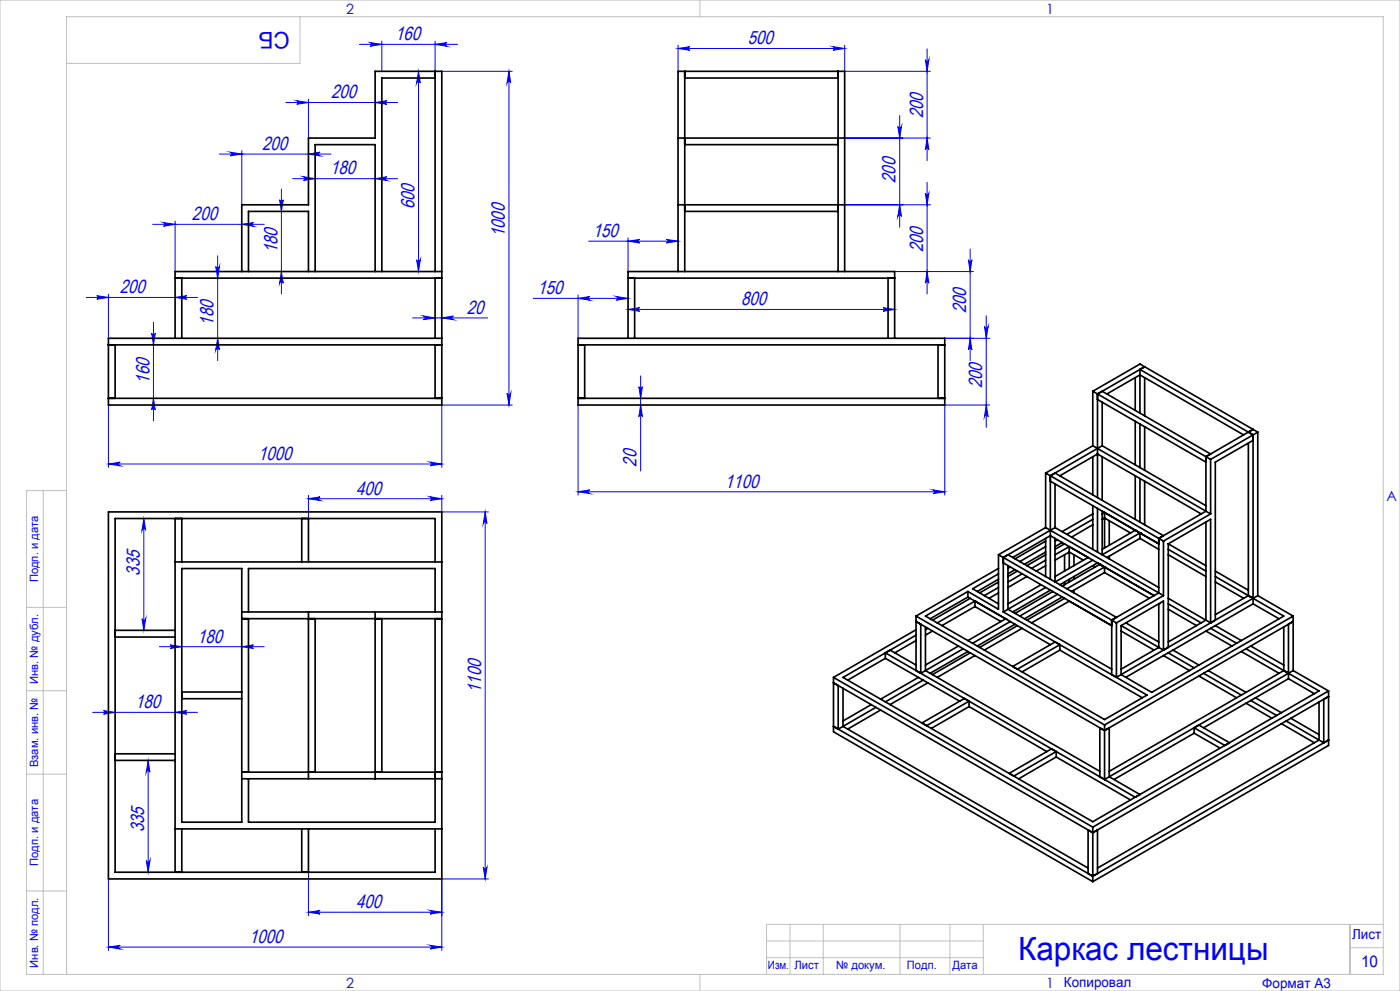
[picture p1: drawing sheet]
<svg xmlns="http://www.w3.org/2000/svg" width="420mm" height="297mm" viewBox="0 0 420 297" stroke-linecap="round" stroke-linejoin="round" font-family="sans-serif">
<g fill="none" stroke="#00f" stroke-width=".3">
<path d="M107.8 13.3h29.5M111.1 12.8l3.4 .5-3.4 .6a.55 .55 0 0 0 .5-.6 .55 .55 0 0 0-.5-.5zM114.5 12.3v9.1M130.5 13.3l3.6-.5a.55 .55 0 0 0-.6 .5 .55 .55 0 0 0 .6 .6zM130.5 12.3v9.1M203.4 14.5l3.5-.5a.53 .53 0 0 0-.5 .5 .53 .53 0 0 0 .5 .6zM203.4 13.5v7.9M203.4 14.5h50M249.9 14l3.5 .5-3.5 .6a.53 .53 0 0 0 .5-.6 .53 .53 0 0 0-.5-.5zM253.4 13.5v7.9h25.7M277.6 17.9a.53 .53 0 0 0 .5 .5 .53 .53 0 0 0 .6-.5l-.6 3.5zM278.1 14.6v33.5"/>
<path d="M85.8 30.7h33.5M89 30.2l3.5 .5-3.5 .6a.53 .53 0 0 0 .5-.6 .53 .53 0 0 0-.5-.5zM92.5 29.7v11.7M112.5 30.7l3.5-.5a.53 .53 0 0 0-.5 .5 .53 .53 0 0 0 .5 .6zM125.6 21.4l.5 3.5a.55 .55 0 0 0-.6-.5 .55 .55 0 0 0-.5 .5zM125.6 21.4v60M132.5 21.4h21.2M152.7 21.4l.5 3.5a.55 .55 0 0 0-.5-.5 .55 .55 0 0 0-.6 .5zM152.7 21.4v100M269.3 37.9a.55 .55 0 0 0 .6 .5 .55 .55 0 0 0 .5-.5l-.5 3.5zM269.9 34.6v33.5M65.8 46.2h33.5"/>
<path d="M69 45.6l3.5 .6-3.5 .5a.55 .55 0 0 0 .5-.5 .55 .55 0 0 0-.5-.6zM72.5 45.2v16.1M83.9 59.9a.53 .53 0 0 0 .5 .5 .53 .53 0 0 0 .5-.5l-.5 3.5zM84.4 56.7v31.4M87.8 53.5h31.5M91.1 53l3.4 .5-3.4 .6a.55 .55 0 0 0 .5-.6 .55 .55 0 0 0-.5-.5zM92.5 46.2l3.5-.6a.55 .55 0 0 0-.5 .6 .55 .55 0 0 0 .5 .5zM112.5 53.5l3.5-.5a.55 .55 0 0 0-.5 .5 .55 .55 0 0 0 .5 .6zM253.4 41.4h25.7M277.6 57.9a.53 .53 0 0 0 .5 .5 .53 .53 0 0 0 .6-.5l-.6 3.5zM278.1 41.4l.6 3.5a.53 .53 0 0 0-.6-.5 .53 .53 0 0 0-.5 .5zM278.1 54.6v33.5"/>
<path d="M45.8 67.2h33.5M49 66.7l3.5 .5-3.5 .6a.55 .55 0 0 0 .5-.5 .55 .55 0 0 0-.5-.6zM52.5 66.2v15.1M64.7 79.9a.55 .55 0 0 0 .6 .5 .55 .55 0 0 0 .5-.5l-.5 3.5zM65.3 76.7v31.4M72.5 67.2l3.5-.5a.55 .55 0 0 0-.5 .6 .55 .55 0 0 0 .5 .5zM125 77.9a.55 .55 0 0 0 .5 .5 .55 .55 0 0 0 .6-.5l-.5 3.5zM176.6 72.3h26.8M188.4 72.3l3.5-.5a.53 .53 0 0 0-.5 .5 .53 .53 0 0 0 .5 .5zM188.4 71.3v10M199.9 71.8l3.5 .5-3.5 .5a.53 .53 0 0 0 .5-.5 .53 .53 0 0 0-.5-.5zM253.4 61.4h25.7"/>
<path d="M269.9 61.4l.5 3.5a.55 .55 0 0 0-.5-.5 .55 .55 0 0 0-.6 .5zM290.5 77.9a.53 .53 0 0 0 .5 .5 .53 .53 0 0 0 .6-.5l-.6 3.5zM291 74.6v33.5M25.8 89.1h33.5M29 88.6l3.5 .5-3.5 .6a.53 .53 0 0 0 .5-.6 .53 .53 0 0 0-.5-.5zM32.5 88.2v13.1M45.5 99.9a.53 .53 0 0 0 .5 .5 .53 .53 0 0 0 .6-.5l-.6 3.5zM46 96.6v29.5M52.5 89.1l3.5-.5a.53 .53 0 0 0-.5 .5 .53 .53 0 0 0 .5 .6zM84.4 81.4l.5 3.5a.53 .53 0 0 0-.5-.5 .53 .53 0 0 0-.5 .5zM123.8 95.3h22.5M127 94.7l3.5 .6-3.5 .5a.55 .55 0 0 0 .5-.5 .55 .55 0 0 0-.5-.6z"/>
<path d="M132.5 95.3l3.5-.6a.55 .55 0 0 0-.5 .6 .55 .55 0 0 0 .5 .5zM160 89.4h28.4M173.4 89.4l3.5-.5a.55 .55 0 0 0-.5 .5 .55 .55 0 0 0 .5 .6zM173.4 88.4v12.9M184.9 88.9l3.5 .5-3.5 .6a.55 .55 0 0 0 .5-.6 .55 .55 0 0 0-.5-.5zM188.4 92.7l3.5-.5a.53 .53 0 0 0-.5 .5 .53 .53 0 0 0 .5 .6zM188.4 92.7h80M264.9 92.2l3.5 .5-3.5 .6a.53 .53 0 0 0 .5-.6 .53 .53 0 0 0-.5-.5zM268.4 81.4h23.6M278.1 81.4l.6 3.5a.53 .53 0 0 0-.6-.5 .53 .53 0 0 0-.5 .5zM295.3 97.9a.55 .55 0 0 0 .6 .5 .55 .55 0 0 0 .5-.5l-.5 3.5zM295.9 94.6v33.5"/>
<path d="M46 119.4l.6 3.5a.53 .53 0 0 0-.6-.5 .53 .53 0 0 0-.5 .5zM65.3 101.4l.5 3.5a.55 .55 0 0 0-.5-.5 .55 .55 0 0 0-.6 .5zM152.1 117.9a.55 .55 0 0 0 .6 .5 .55 .55 0 0 0 .5-.5l-.5 3.5zM191.7 115.9a.53 .53 0 0 0 .5 .5 .53 .53 0 0 0 .5-.5l-.5 3.5zM192.2 112.6v28.5M283.4 101.4h13.5M291 101.4l.6 3.5a.53 .53 0 0 0-.6-.5 .53 .53 0 0 0-.5 .5zM32.5 139.1l3.6-.6a.55 .55 0 0 0-.6 .5 .55 .55 0 0 0 .6 .6zM32.5 121.4v18.6M32.5 139.1h100M129 138.5l3.5 .6-3.5 .5a.55 .55 0 0 0 .5-.6 .55 .55 0 0 0-.5-.5zM153.7 121.4h-21.2v18.6"/>
<path d="M173.4 121.4v27M192.2 121.4l.5 3.5a.53 .53 0 0 0-.5-.6 .53 .53 0 0 0-.5 .6zM295.9 121.4l.5 3.5a.55 .55 0 0 0-.5-.6 .55 .55 0 0 0-.6 .6zM296.9 121.4h-13.5v27M43.1 155.4v33.5M43.1 155.4l.6 3.5a.55 .55 0 0 0-.5-.5 .55 .55 0 0 0-.6 .5zM92.5 149.5l3.5-.6a.55 .55 0 0 0-.5 .6 .55 .55 0 0 0 .5 .5zM92.5 148.4v7M92.5 149.5h40M129 148.9l3.5 .6-3.5 .5a.55 .55 0 0 0 .5-.5 .55 .55 0 0 0-.5-.6zM132.5 153.4h14M132.5 148.4v5"/>
<path d="M145.6 153.4l.5 3.5a.55 .55 0 0 0-.6-.5 .55 .55 0 0 0-.5 .5zM145.6 153.4v110M173.4 147.4l3.5-.6a.55 .55 0 0 0-.5 .6 .55 .55 0 0 0 .5 .5zM173.4 147.4h110M279.9 146.8l3.5 .6-3.5 .5a.55 .55 0 0 0 .5-.5 .55 .55 0 0 0-.5-.6zM42.6 185.4a.55 .55 0 0 0 .6 .5 .55 .55 0 0 0 .5-.5l-.6 3.5zM47.8 193.8h31.5M51 193.3l3.5 .5-3.5 .5a.53 .53 0 0 0 .5-.5 .53 .53 0 0 0-.5-.5zM72.5 193.8l3.5-.5a.53 .53 0 0 0-.5 .5 .53 .53 0 0 0 .5 .5zM27.8 213.5h31.5M31 213l3.5 .5-3.5 .5a.53 .53 0 0 0 .5-.5 .53 .53 0 0 0-.5-.5zM52.5 213.5l3.5-.5a.53 .53 0 0 0-.5 .5 .53 .53 0 0 0 .5 .5z"/>
<path d="M44.4 227.9l.6 3.5a.55 .55 0 0 0-.6-.5 .55 .55 0 0 0-.5 .5zM44.5 227.9v33.5M43.9 257.9a.55 .55 0 0 0 .5 .5 .55 .55 0 0 0 .6-.5l-.6 3.5zM145 259.9a.55 .55 0 0 0 .5 .5 .55 .55 0 0 0 .6-.5l-.5 3.5zM32.5 263.4v21.5M92.5 273.4l3.5-.5a.53 .53 0 0 0-.5 .5 .53 .53 0 0 0 .5 .5zM92.5 261.4v13M92.5 273.4h40M129 272.9l3.5 .5-3.5 .5a.53 .53 0 0 0 .6-.5 .53 .53 0 0 0-.6-.5zM146.5 263.4h-14v21.5M32.5 283.8l3.6-.5a.55 .55 0 0 0-.6 .6 .55 .55 0 0 0 .6 .5zM32.5 283.8h100"/>
<path d="M129 283.3l3.5 .5-3.5 .6a.55 .55 0 0 0 .5-.5 .55 .55 0 0 0-.5-.6z"/>
</g>
<g fill="none" stroke="#c0c0c0" stroke-width=".3">
<path d="M0 0h420v297h-420zM90 5v14h-70M210 0v5M13 147v145M20 147h-12v145h407v-287h-395v287M8 182h12M8 207h12M8 232h12M8 267h12M237 277v15M247 277v15M270 277v15"/>
<path d="M285 277v15M295 277v15M405 277v15M415 277h-185v15M210 292v5M230 282h65M230 287h65M405 284h10"/>
</g>
<g fill="#00f">
<path d="M52.5 213.5l3.5-.5a.53 .53 0 0 0-.5 .5 .53 .53 0 0 0 .5 .5zM31 213l3.5 .5-3.5 .5a.53 .53 0 0 0 .5-.5 .53 .53 0 0 0-.5-.5z"/>
<path d="M112.5 53.5l3.5-.5a.55 .55 0 0 0-.5 .5 .55 .55 0 0 0 .5 .6zM91.1 53l3.4 .5-3.4 .6a.55 .55 0 0 0 .5-.6 .55 .55 0 0 0-.5-.5zM52.5 89.1l3.5-.5a.53 .53 0 0 0-.5 .5 .53 .53 0 0 0 .5 .6zM29 88.6l3.5 .5-3.5 .6a.53 .53 0 0 0 .5-.6 .53 .53 0 0 0-.5-.5zM72.5 67.2l3.5-.5a.55 .55 0 0 0-.5 .6 .55 .55 0 0 0 .5 .5zM49 66.7l3.5 .5-3.5 .6a.55 .55 0 0 0 .5-.5 .55 .55 0 0 0-.5-.6zM92.5 46.2l3.5-.6a.55 .55 0 0 0-.5 .6 .55 .55 0 0 0 .5 .5zM69 45.6l3.5 .6-3.5 .5a.55 .55 0 0 0 .5-.5 .55 .55 0 0 0-.5-.6zM112.5 30.7l3.5-.5a.53 .53 0 0 0-.5 .5 .53 .53 0 0 0 .5 .6zM89 30.2l3.5 .5-3.5 .6a.53 .53 0 0 0 .5-.6 .53 .53 0 0 0-.5-.5zM72.5 193.8l3.5-.5a.53 .53 0 0 0-.5 .5 .53 .53 0 0 0 .5 .5zM51 193.3l3.5 .5-3.5 .5a.53 .53 0 0 0 .5-.5 .53 .53 0 0 0-.5-.5zM249.9 14l3.5 .5-3.5 .6a.53 .53 0 0 0 .5-.6 .53 .53 0 0 0-.5-.5zM203.4 14.5l3.5-.5a.53 .53 0 0 0-.5 .5 .53 .53 0 0 0 .5 .6zM199.9 71.8l3.5 .5-3.5 .5a.53 .53 0 0 0 .5-.5 .53 .53 0 0 0-.5-.5zM188.4 72.3l3.5-.5a.53 .53 0 0 0-.5 .5 .53 .53 0 0 0 .5 .5z"/>
<path d="M32.5 139.1l3.6-.6a.55 .55 0 0 0-.6 .5 .55 .55 0 0 0 .6 .6zM129 138.5l3.5 .6-3.5 .5a.55 .55 0 0 0 .5-.6 .55 .55 0 0 0-.5-.5zM111.1 12.8l3.4 .5-3.4 .6a.55 .55 0 0 0 .5-.6 .55 .55 0 0 0-.5-.5zM130.5 13.3l3.6-.5a.55 .55 0 0 0-.6 .5 .55 .55 0 0 0 .6 .6zM127 94.7l3.5 .6-3.5 .5a.55 .55 0 0 0 .5-.5 .55 .55 0 0 0-.5-.6zM132.5 95.3l3.5-.6a.55 .55 0 0 0-.5 .6 .55 .55 0 0 0 .5 .5zM32.5 283.8l3.6-.5a.55 .55 0 0 0-.6 .6 .55 .55 0 0 0 .6 .5zM129 283.3l3.5 .5-3.5 .6a.55 .55 0 0 0 .5-.5 .55 .55 0 0 0-.5-.6zM92.5 149.5l3.5-.6a.55 .55 0 0 0-.5 .6 .55 .55 0 0 0 .5 .5zM129 148.9l3.5 .6-3.5 .5a.55 .55 0 0 0 .5-.5 .55 .55 0 0 0-.5-.6zM92.5 273.4l3.5-.5a.53 .53 0 0 0-.5 .5 .53 .53 0 0 0 .5 .5zM129 272.9l3.5 .5-3.5 .5a.53 .53 0 0 0 .6-.5 .53 .53 0 0 0-.6-.5zM173.4 147.4l3.5-.6a.55 .55 0 0 0-.5 .6 .55 .55 0 0 0 .5 .5zM279.9 146.8l3.5 .6-3.5 .5a.55 .55 0 0 0 .5-.5 .55 .55 0 0 0-.5-.6zM188.4 92.7l3.5-.5a.53 .53 0 0 0-.5 .5 .53 .53 0 0 0 .5 .6zM264.9 92.2l3.5 .5-3.5 .6a.53 .53 0 0 0 .5-.6 .53 .53 0 0 0-.5-.5z"/>
<path d="M125 77.9a.55 .55 0 0 0 .5 .5 .55 .55 0 0 0 .6-.5l-.5 3.5zM125.6 21.4l.5 3.5a.55 .55 0 0 0-.6-.5 .55 .55 0 0 0-.5 .5zM145 259.9a.55 .55 0 0 0 .5 .5 .55 .55 0 0 0 .6-.5l-.5 3.5zM145.6 153.4l.5 3.5a.55 .55 0 0 0-.6-.5 .55 .55 0 0 0-.5 .5zM42.6 185.4a.55 .55 0 0 0 .6 .5 .55 .55 0 0 0 .5-.5l-.6 3.5zM43.1 155.4l.6 3.5a.55 .55 0 0 0-.5-.5 .55 .55 0 0 0-.6 .5zM291 101.4l.6 3.5a.53 .53 0 0 0-.6-.5 .53 .53 0 0 0-.5 .5zM290.5 77.9a.53 .53 0 0 0 .5 .5 .53 .53 0 0 0 .6-.5l-.6 3.5zM278.1 81.4l.6 3.5a.53 .53 0 0 0-.6-.5 .53 .53 0 0 0-.5 .5zM277.6 57.9a.53 .53 0 0 0 .5 .5 .53 .53 0 0 0 .6-.5l-.6 3.5zM269.9 61.4l.5 3.5a.55 .55 0 0 0-.5-.5 .55 .55 0 0 0-.6 .5zM269.3 37.9a.55 .55 0 0 0 .6 .5 .55 .55 0 0 0 .5-.5l-.5 3.5zM278.1 41.4l.6 3.5a.53 .53 0 0 0-.6-.5 .53 .53 0 0 0-.5 .5zM277.6 17.9a.53 .53 0 0 0 .5 .5 .53 .53 0 0 0 .6-.5l-.6 3.5z"/>
<path d="M152.7 21.4l.5 3.5a.55 .55 0 0 0-.5-.5 .55 .55 0 0 0-.6 .5zM152.1 117.9a.55 .55 0 0 0 .6 .5 .55 .55 0 0 0 .5-.5l-.5 3.5zM45.5 99.9a.53 .53 0 0 0 .5 .5 .53 .53 0 0 0 .6-.5l-.6 3.5zM46 119.4l.6 3.5a.53 .53 0 0 0-.6-.5 .53 .53 0 0 0-.5 .5zM64.7 79.9a.55 .55 0 0 0 .6 .5 .55 .55 0 0 0 .5-.5l-.5 3.5zM65.3 101.4l.5 3.5a.55 .55 0 0 0-.5-.5 .55 .55 0 0 0-.6 .5zM83.9 59.9a.53 .53 0 0 0 .5 .5 .53 .53 0 0 0 .5-.5l-.5 3.5zM84.4 81.4l.5 3.5a.53 .53 0 0 0-.5-.5 .53 .53 0 0 0-.5 .5zM44.4 227.9l.6 3.5a.55 .55 0 0 0-.6-.5 .55 .55 0 0 0-.5 .5zM43.9 257.9a.55 .55 0 0 0 .5 .5 .55 .55 0 0 0 .6-.5l-.6 3.5zM295.3 97.9a.55 .55 0 0 0 .6 .5 .55 .55 0 0 0 .5-.5l-.5 3.5zM295.9 121.4l.5 3.5a.55 .55 0 0 0-.5-.6 .55 .55 0 0 0-.6 .6zM191.7 115.9a.53 .53 0 0 0 .5 .5 .53 .53 0 0 0 .5-.5l-.5 3.5zM192.2 121.4l.5 3.5a.53 .53 0 0 0-.5-.6 .53 .53 0 0 0-.5 .6z"/>
<path d="M173.4 89.4l3.5-.5a.55 .55 0 0 0-.5 .5 .55 .55 0 0 0 .5 .6zM184.9 88.9l3.5 .5-3.5 .6a.55 .55 0 0 0 .5-.6 .55 .55 0 0 0-.5-.5z"/>
</g>
<g fill="none" stroke="#000" stroke-width=".5">
<path d="M130.5 21.4v60M130.5 23.4h-16v58M205.4 23.4h46M205.4 21.4v60M251.4 21.4v60M203.4 41.4h50M205.4 43.4h46M203.4 61.4h50M205.4 63.4h46M52.5 83.4h80M54.5 83.4v18M72.5 81.4v-20h20v-20h20v-20h20v100h-100v-20h100"/>
<path d="M74.5 81.4v-18h18v18M94.5 81.4v-38h18v38M130.5 83.4v18M132.5 81.4h-80v20M188.4 83.4h80M190.4 83.4v18M203.4 81.4v-60h50v60M266.4 83.4v18M32.5 103.4h100M32.5 119.4h100M34.5 103.4v16M130.5 103.4v16"/>
<path d="M173.4 103.4h110M173.4 101.4h110v20h-110zM173.4 119.4h110M175.4 103.4v16M188.4 101.4v-20h80v20M281.4 103.4v16M327.8 117.3l1.4 .8M327.8 117.3v16.3M329.2 118.1v31M329.2 118.1l32.6 18.8M329.2 119.7l32.6 18.8M330.7 117.3l32.5 18.8-1.4 .8"/>
<path d="M332.1 118.1l9.9-5.7 31.1 17.9M340.6 113.2v9.8M343.4 109.9l-14.2 8.2M343.4 109.9l32.5 18.8M343.4 113.2v11.4M343.4 109.9l-1.4-.8-14.2 8.2M327.8 133.6l1.4 .8M327.8 133.6l-14.1 8.2M327.8 136.9v11.4M329.2 134.4l32.6 18.8M329.2 134.4l-14.1 8.2M330.7 133.6l-1.5 .8"/>
<path d="M330.7 133.6l31.1 17.9M330.7 120.5v13.1M330.7 136.9v13M340.6 126.3v13M342 123.8v-13.1l32.5 18.8M342 127.1v13M343.4 127.9v13M361.8 136.9v16.3M361.8 136.9l1.4 .8M363.2 137.7v16.3M374.5 129.5l1.4 .8M374.5 129.5l-12.7 7.4"/>
<path d="M374.5 132.8v45.7M375.9 128.7l-1.4 .8M375.9 132l-11.3 6.5v47.3l-1.4 .9M375.9 130.3l-12.7 7.4M375.9 130.3v50.7M375.9 128.7l1.4 .8M377.3 129.5l-1.4 .8M377.3 129.5v49M32.5 153.4h100v110h-100zM52.5 155.4v106M54.5 155.4v13M90.5 155.4v13"/>
<path d="M92.5 155.4v13M313.7 158.1l1.4 .8M313.7 158.1l-14.2 8.2M313.7 141.8l1.4 .8M313.7 141.8v16.3M315.1 142.6v31M315.1 158.9l32.5 18.8M315.1 142.6l32.5 18.8M315.1 142.6l1.4-.8 32.5 18.7M315.1 144.2l32.5 18.8-7-4.1M315.1 158.9l-14.1 8.2M316.5 158.1l-1.4 .8"/>
<path d="M316.5 158.1l31.1 18M316.5 145v13.1M318 142.6l11.2-6.5 31.2 17.9M327.8 154l-9.1 5.3M327.8 155.6l-7.7 4.5M327.8 151.5v13.1M327.8 157.3l-6.3 3.7M329.2 152.4v13M330.7 154l.7-.4v10.6M330.7 153.2v13.1l11.3-6.6M330.7 155.6l.7-.3 7.8 4.4M332.8 156.1v7.3"/>
<path d="M340.6 158.9h.1M340.6 142.6v13M340.6 158.9l-9.9 5.7M342 159.7h.1M342 143.4v13.1M342 159.7v1.7M343.4 144.2v13.1M361.8 153.2l-14.2 8.2M361.8 156.5v29.3M361.8 153.2l1.4 .8M363.2 154l-14.2 8.2M52.5 168.4h80"/>
<path d="M54.5 170.4h18v76h-18zM130.5 168.4v-13h-96v106h96v-13M290.4 177.3l-12.8 7.3 53.8 31 12.7-7.3-43.1-24.9M290.4 177.3v1.6M290.4 178.9l24.7 14.3M290.4 178.9l-11.4 6.6M291.1 179.3l-11.3 6.6M299.5 170.4l-24.7 14.2M299.5 172l-7.7 4.5 7.7 4.5M299.5 166.3v16.3l-9.1-5.3M299.5 166.3l1.5 .8M299.5 173.6l-6.3 3.7"/>
<path d="M299.5 176.1l-4.2 2.4M299.5 174.4l-5.6 3.3M299.5 177.7l-2.8 1.6M301 167.1l1.4-.8 32.5 18.7-1.4 .8M301 168.7l32.5 18.8M301 167.1v16.3M301 167.1l32.5 18.7M302.4 169.5v13.1M303.1 169.9l-.7 .5M303.8 167.1l11.3-6.6 31.1 18M304.5 170.7l-2.1 1.3M305.2 171.2l-2.8 1.6"/>
<path d="M306.6 172l-4.2 2.4M308 172.8l-5.6 3.3M312.3 175.3l-9.9 5.7M313.7 162.2l-9.2 5.3M313.7 163.8l-7.8 4.5M313.7 176.1l-11.3 6.5M313.7 161.4v11.4M313.7 165.4l-6.4 3.7M313.7 167.9l-4.2 2.5M313.7 166.3l-5.7 3.2M313.7 169.5l-2.8 1.7M315.1 176.9l-11.3 6.5"/>
<path d="M315.8 177.3l-11.3 6.5M316.5 161.4v13M316.5 167.9l4.3-2.5 4.2 2.5M317.3 161.8l-.8 .4M317.3 178.1l-11.4 6.5M318.7 162.6l-2.2 1.2M318.7 178.9l-11.4 6.6M319.4 163l-2.9 1.6M319.4 166.3v4.9M319.4 174.4v.9M319.4 179.3l-11.4 6.6M320.8 163.8l5.6 3.3-9.9 5.7"/>
<path d="M320.8 163.8l-4.3 2.5M320.8 163.8v6.6M320.8 173.6v.8M322.2 166.3v3.2M322.2 172.8v.8M322.2 176.9v.8M327.8 167.9l-11.3 6.5M327.8 169.5l.7 .4M329.2 168.7l-11.2 6.6M330 169.1h.1M330 169.1l1.4 .8M330 169.1l-11.3 6.5"/>
<path d="M331.4 169.9h.1M331.4 169.9v1.7M331.4 169.9l-11.3 6.6M331.4 171.6l-9.9 5.7M331.4 171.6l13.4 7.7M332.8 166.7v.8M342 161.4l-9.9 5.7M342 161.4l5.6 3.2M347.6 161.4v16.3M347.6 177.7l1.4 .8M347.6 177.7l-14.1 8.1M347.6 161.4l1.4 .8"/>
<path d="M349 162.2v16.3M349 178.5l-14.1 8.2M350.5 163l12.7-7.4v31.1M350.5 163v31l-1.5 .8M350.5 164.6l11.3 6.6M350.5 163l11.3 6.5M350.5 166.3l11.3 6.5M350.5 179.3l11.3 6.6M364.6 171.2l9.9 5.7M364.6 172.8l20.5 11.8-39.6 22.9-9.2-5.3M364.6 174.4l8.5 4.9M374.5 178.5l1.4 .8"/>
<path d="M374.5 178.5l-9.9 5.7M375.9 179.3l-39.6 22.9M377.3 178.5l-1.4 .8M377.3 178.5l10.6 6.1M34.5 190.9h18M34.5 188.9h18M72.5 185.4h60M72.5 183.4h60M74.5 183.4v-13h56v13M74.5 185.4v46M92.5 183.4v50M94.5 185.4v46"/>
<path d="M112.5 183.4v50M114.5 185.4v46M130.5 185.4v61h-56v-13M265.6 195.6l75 43.3 1.4-.8-9.2-5.3M265.6 197.3l22.3 12.8M265.6 195.6v1.7M265.6 195.6l1.4-.8 7.8 4.5M265.6 197.3l-11.3 6.5M274.8 190.4l-21.9 12.6 74.9 43.3 67.9-39.2-21.9-12.7M274.8 184.6v16.4l1.4 .8M274.8 184.6l56.6 32.7M274.8 188.7l-24.8 14.3"/>
<path d="M274.8 192l-6.4 3.6M277.6 187.9v13.1l52.4 30.2M278.3 188.3l-.7 .4M279.8 189.1l-2.2 1.3M287.5 193.6l-9.9 5.7M289 194.4l-12.8 7.4M290.4 195.3l-11.4 6.5M291.1 195.6l-11.3 6.6M292.5 180.2h.1M292.5 181.8l7.7 4.5M292.5 180.2v1.6M292.5 180.2l9.2 5.3"/>
<path d="M292.5 180.2l-11.3 6.5M292.5 181.8l-9.9 5.7M292.5 196.5l-11.3 6.5M301.7 185.5h.1M301.7 185.5l-11.3 6.5M302.4 182.6l-1.4 .8M302.4 182.6l31.1 18M303.1 186.3l-11.3 6.5M303.8 199.7l12.7-7.3 1.5 .8-12.8 7.4zM304.5 187.1l-11.3 6.5M305.2 187.5l-11.3 6.5M306.6 188.3l-11.3 6.5"/>
<path d="M318 193.2v1.6M318 194.8l-11.4 6.6M318 194.8l24.7 14.3M320.8 180.1v.1M320.8 180.2l-11.3 6.5M333.5 185.8v16.4l1.4 .8M333.5 185.8l1.4 .9M334.9 186.7v16.3M336.3 187.5l11.3 6.5M336.3 187.5l12.7-7.4v14.7M336.3 187.5v14.7M336.3 189.1l9.9 5.7"/>
<path d="M337.7 186.7l9.9 5.7M347.6 181h.1M347.6 181v13M347.6 194l1.4 .8M347.6 194l-11.3 6.6M349 196.5l7.8 4.5M350.4 195.6l7.8 4.6M350.5 181l9.9 5.7M350.5 182.6l8.5 4.9M351.9 194.8l7.8 4.5M361.8 185.8l1.4 .9M361.8 185.8l-11.3 6.6"/>
<path d="M361.8 189.1l7.8 4.5M363.2 188.3l7.8 4.5M364.6 187.5l7.8 4.5M372.4 195.3l11.3 6.5M375.2 193.6l9.9 5.7M375.9 181l-38.2 22M375.9 181l7.8 4.5M385.1 187.9v13.1M386.5 187.1v16.3M387.9 184.6l-56.5 32.7M387.9 184.6v16.4M387.9 186.3l-56.5 32.6"/>
<path d="M54.5 207.4h18M54.5 209.4h18M250 203v16.3l77.8 44.9M250 203l77.8 44.9M251.5 218.5v-13l-1.5-.9 77.8 45M251.5 218.5l-1.5-.8 77.8 44.9M252.9 206.3v11.4M252.9 217.7l-1.4 .8M252.9 217.7l73.5 42.5M261.4 211.2l-8.5 4.9M262.8 212l-9.9 5.7M264.2 212.8l-9.9 5.7"/>
<path d="M275.5 203l-11.3 6.5M276.2 201.8v-14.7l-1.4-.8 56.6 32.6M276.6 216.7l12.7-7.4 1.4 .8-12.7 7.4zM276.9 203.8l-11.3 6.6M278.3 204.6l-11.3 6.6M290.7 210.1v1.7M290.7 211.8l-11.3 6.5M290.7 211.8l23.3 13.4M331.4 217.3v16.3M331.4 218.9l1.4-.8v14.7M331.4 218.9l-1.4-.8v14.7l1.4 .8M336.3 202.2l-1.4 .8"/>
<path d="M358.2 218.1l1.5-.8 9.2 5.3-1.4 .8zM358.2 219.7l7.8 4.5M358.2 218.1v1.6M358.2 219.7l-24 13.9M359.7 202.6l11.3 6.5M361.1 201.8l11.3 6.5M362.5 201l11.3 6.5M373.8 210.7l7.8 4.6M375.2 209.9l7.8 4.6M376.6 209.1l7.8 4.5M384.4 216.9l9.9 5.7M385.1 201l1.4 .8"/>
<path d="M385.1 201l-52.3 30.2M385.8 216.1l9.9 5.7M386.5 203.4l-25.4 14.7M386.5 203.4l7.8 4.5M387.2 215.3l8.5 4.9M387.9 201l-55.1 31.8M387.9 201l10.7 6.1M395.7 210.4v11.4M398.6 207.1l-70.8 40.8M398.6 207.1v16.3l-70.8 40.8M34.5 227.9h18M34.5 225.9h18"/>
<path d="M72.5 231.4h60M72.5 233.4h60M302.8 231.8l12.7-7.4 1.4 .8-12.7 7.4zM316.9 225.2v1.7M316.9 226.9l-11.3 6.5M316.9 226.9l22.3 12.8M332.8 232.8l-1.4 .8M395.7 221.8l1.4 .8M395.7 221.8l-66.5 38.4M397.1 222.6v-13.1l1.5-.8-70.8 40.9M397.1 222.6l1.5-.8-70.8 40.8M52.5 248.4h80"/>
<path d="M54.5 248.4v13M90.5 248.4v13M92.5 248.4v13M327.8 249.6l1.4-.9v13.1l-1.4 .8M327.8 247.9v16.3M327.8 249.6l-1.4-.9v13.1l1.4 .8"/>
</g>
<text font-size="9.6" fill="#00f" x="305.4" y="287.8">Каркас лестницы</text>
<text font-size="6.9" fill="#00f" x="86.9" y="9.4" transform="rotate(-180 86.9 9.4)">СБ</text>
<g font-size="5.7" fill="#00f">
<text x="118.6" y="12.1">160</text>
<text x="224.3" y="13.3">500</text>
<text x="99.3" y="29.5">200</text>
<text x="276.9" y="35.5" transform="rotate(-90 276.9 35.5)">200</text>
<text x="78.7" y="44.9">200</text>
<text x="99.1" y="52.3">180</text>
<text x="268.7" y="54.8" transform="rotate(-90 268.7 54.8)">200</text>
<text x="57.6" y="66">200</text>
<text x="124.3" y="62.7" transform="rotate(-90 124.3 62.7)">600</text>
<text x="151.5" y="71.1" transform="rotate(-90 151.5 71.1)">1000</text>
<text x="177.9" y="71">150</text>
<text x="83.2" y="76" transform="rotate(-90 83.2 76)">180</text>
<text x="276.9" y="75.6" transform="rotate(-90 276.9 75.6)">200</text>
<text x="35.9" y="87.9">200</text>
<text x="161.3" y="88.2">150</text>
<text x="140" y="94">20</text>
<text x="222.4" y="91.5">800</text>
<text x="289.8" y="93.9" transform="rotate(-90 289.8 93.9)">200</text>
<text x="64.1" y="97.7" transform="rotate(-90 64.1 97.7)">180</text>
<text x="44.8" y="115" transform="rotate(-90 44.8 115)">160</text>
<text x="294.7" y="116.4" transform="rotate(-90 294.7 116.4)">200</text>
<text x="77.4" y="137.8">1000</text>
<text x="191" y="139.9" transform="rotate(-90 191 139.9)">20</text>
<text x="106.9" y="148.2">400</text>
<text x="217.5" y="146.1">1100</text>
<text x="41.9" y="172.6" transform="rotate(-90 41.9 172.6)">335</text>
<text x="59.1" y="192.6">180</text>
<text x="144.3" y="207.8" transform="rotate(-90 144.3 207.8)">1100</text>
<text x="40.5" y="212.2">180</text>
<text x="43.2" y="249.4" transform="rotate(-90 43.2 249.4)">335</text>
<text x="106.9" y="272.2">400</text>
<text x="74.7" y="282.6">1000</text>
</g>
<text font-size="4.8" fill="#00f" x="408.3" y="289.7">10</text>
<g font-size="4.2" fill="#00f">
<text x="103.8" y="4.2">2</text>
<text x="313.8" y="4.2">1</text>
<text x="415.9" y="150.2">A</text>
<text x="103.8" y="296.2">2</text>
<text x="313.8" y="296.2">1</text>
</g>
<g font-size="4.1" fill="#00f">
<text x="405.6" y="281.5">Лист</text>
<text x="319.2" y="295.9">Копировал</text>
<text x="378.7" y="296">Формат А3</text>
</g>
<g font-size="3.4" fill="#00f">
<text x="11.4" y="174.5" transform="rotate(-90 11.4 174.5)">Подп. и дата</text>
<text x="11.4" y="205" transform="rotate(-90 11.4 205)">Инв. № дубл.</text>
<text x="11.4" y="229.9" transform="rotate(-90 11.4 229.9)">Взам. инв. №</text>
<text x="11.4" y="259.5" transform="rotate(-90 11.4 259.5)">Подп. и дата</text>
<text x="11.4" y="290" transform="rotate(-90 11.4 290)">Инв. № подл.</text>
<text x="230.4" y="290.4">Изм.</text>
<text x="238.3" y="290.4">Лист</text>
<text x="250.9" y="290.4">№ докум.</text>
<text x="272.1" y="290.4">Подп.</text>
<text x="285.7" y="290.5">Дата</text>
</g>
</svg>
